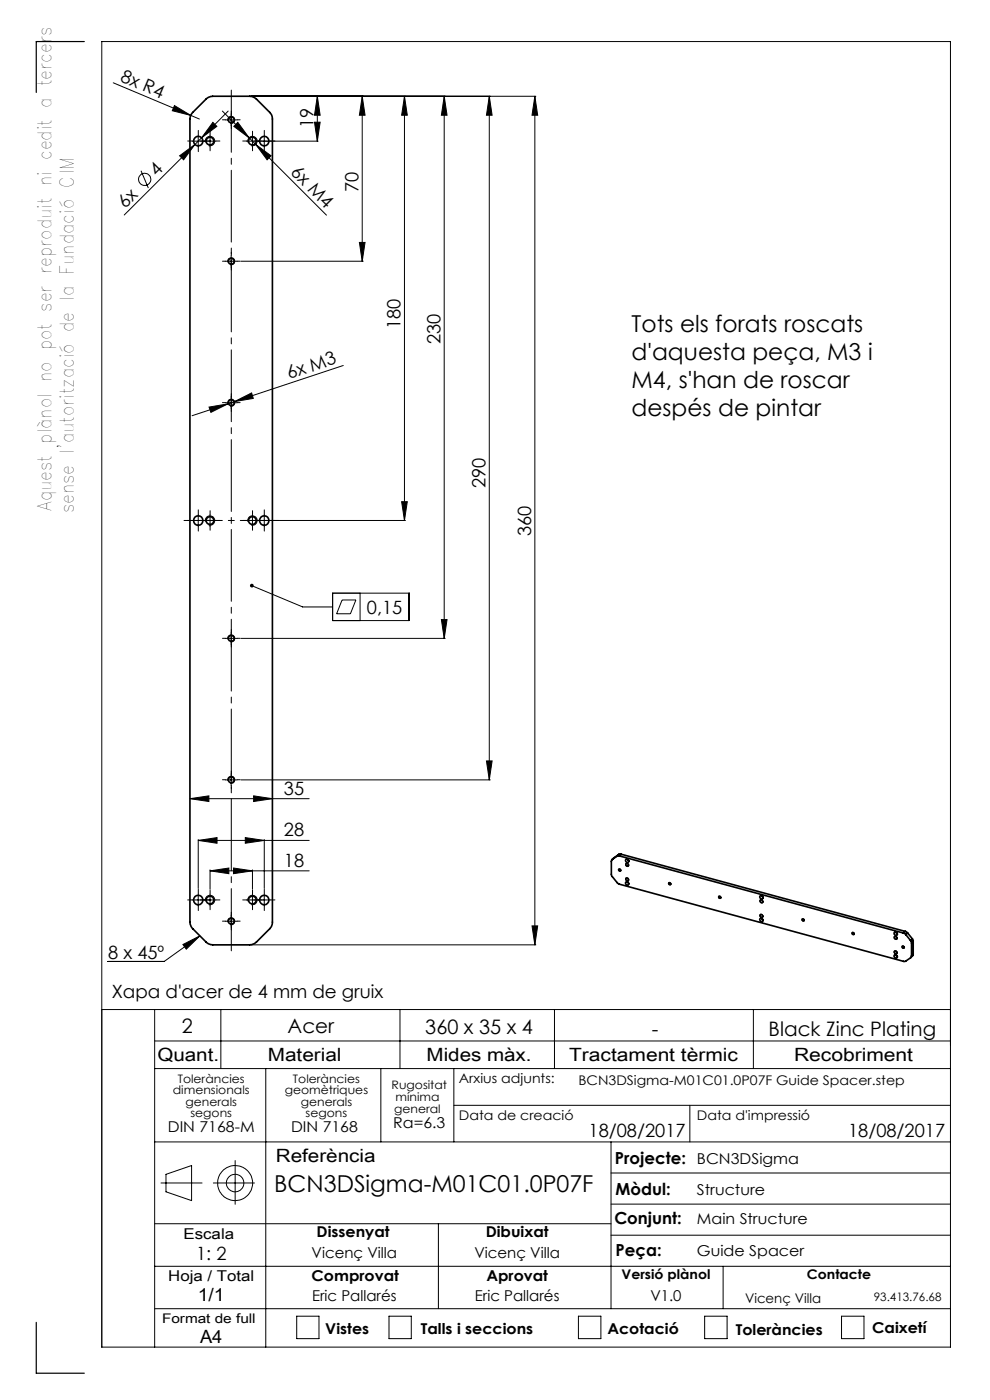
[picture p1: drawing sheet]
<svg xmlns="http://www.w3.org/2000/svg" width="210mm" height="297mm" viewBox="0 0 210 297" stroke-linecap="round" stroke-linejoin="round" font-family="sans-serif">
<g fill="none" stroke="#000" stroke-width=".21">
<path d="M24 17.6l18.3 7.7M29.9 36.2l1.6 3.7M37 22.4l3.5 2.1-4-1zM38.1 33.1l3.2-2.4-2.4 3.2zM40.8 29.9h5M42.1 28.7v2.5M42.8 29.2l-16.4 16.4M43.6 30.2a1 1 0 0 1 .8-1.3 1 1 0 0 1 1.1 1.1 1 1 0 0 1-1.2 .9M44.6 28.7v2.5M45.2 26l.8 .8-3.2 2.4zM47.2 23.6l22.1 22M47.8 25.4h2.5"/>
<path d="M48.3 25.6a.75 .75 0 0 1 .7-.9 .75 .75 0 0 1 .8 .8 .75 .75 0 0 1-.9 .7M48.4 23.6l-5.6 5.6M49 24.2v2.5M50.4 26l2.4 3.2-3.2-2.4zM52.3 29.9h15.2M52.6 30.2a1 1 0 0 1 .8-1.3 1 1 0 0 1 1.1 1.1 1 1 0 0 1-1.2 .9M53.2 20.4h60.5M53.6 28.7v2.5M54.3 30.7l3.2 2.4-.8 .8zM56.1 28.7v2.5M66.7 25.9h1.2l-.6 4zM67.3 20.4v9.5"/>
<path d="M67.3 20.4l.6 4h-1.2zM76.8 20.4v35M76.8 20.4l.6 4h-1.2zM85.8 20.4v90M85.8 20.4l.6 4h-1.2zM94.2 20.4v115M94.2 20.4l.6 4h-1.2zM103.8 20.4v145M103.8 20.4l.6 4h-1.2zM113.5 20.4v180M113.5 20.4l.6 4h-1.2zM47.8 55.4h2.5"/>
<path d="M48.3 55.6a.75 .75 0 0 1 .7-.9 .75 .75 0 0 1 .8 .8 .75 .75 0 0 1-.9 .7M49 54.2v2.5M51.1 55.4h25.9M76.2 51.4h1.2l-.6 4zM72.8 77.5l-23.1 7.7M44.3 86.4l4-.7-3.6 1.8zM47.8 85.4h2.5M48.3 85.7l-7.6 2.5M48.3 85.6a.74 .74 0 0 1 .7-.9 .74 .74 0 0 1 .8 .8 .74 .74 0 0 1-.9 .6M49 84.2v2.5M49.7 85.2l3.7-1.8 .3 1.1zM49.7 85.2l-1.4 .5"/>
<path d="M40.8 110.4h5M42.1 109.2v2.5M43.6 110.7a1.01 1.01 0 0 1 .9-1.3 1.01 1.01 0 0 1 1.1 1.1 1.01 1.01 0 0 1-1.3 .9M44.6 109.2v2.5M52.3 110.4h33.7M52.6 110.7a1.01 1.01 0 0 1 .8-1.3 1.01 1.01 0 0 1 1.1 1.1 1.01 1.01 0 0 1-1.2 .9M53.6 109.2v2.5M56.1 109.2v2.5M85.2 106.4h1.2l-.6 4zM47.8 135.4h2.5M48.3 135.6a.75 .75 0 0 1 .7-.9 .75 .75 0 0 1 .8 .8 .75 .75 0 0 1-.9 .7M49 134.2v2.5"/>
<path d="M51.1 135.4h43.3M53.4 124.2l10.8 4.6h6.4M70.6 125.8h16.2v5.9h-16.2zM72.6 127.3h2.9l-1.2 2.9h-2.9zM76.4 125.8v5.9M93.6 131.4h1.2l-.6 4zM40.3 169.4l4-.6v1.2zM40.3 169.4h25.3M42.1 178.3l3.9-.6v1.2zM42.1 178.1v10.4M42.1 178.3h23.5M47.8 165.4h2.5"/>
<path d="M48.3 165.6a.75 .75 0 0 1 .7-.9 .75 .75 0 0 1 .8 .8 .75 .75 0 0 1-.9 .7M49 164.2v2.5M51.1 165.4h52.9M52 177.7l4.1 .6-4.1 .6zM53.8 168.8l4 .6-4 .6zM56.1 178.1v10.4M103.2 161.4h1.2l-.6 4zM40.8 190.9h5M42.1 189.7v2.5M42.4 198.5l-7.6 5.5h-11.9M43.6 191.2a1.01 1.01 0 0 1 .9-1.3 1.01 1.01 0 0 1 1.1 1.1 1.01 1.01 0 0 1-1.3 .9M44.6 189.7v2.5"/>
<path d="M44.6 184.7l3.9-.6v1.2zM44.6 184.5v4.2M44.6 184.7h21M47.8 195.4h2.5M48.3 195.6a.74 .74 0 0 1 .7-.9 .74 .74 0 0 1 .8 .8 .74 .74 0 0 1-.9 .6M49 194.2v2.5M49.5 184.1l4.1 .6-4.1 .6zM52.3 190.9h5M52.6 191.2a1.01 1.01 0 0 1 .8-1.3 1.01 1.01 0 0 1 1.1 1.1 1.01 1.01 0 0 1-1.2 .9M53.6 189.7v2.5M53.6 184.5v4.2M56.1 189.7v2.5"/>
<path d="M112.9 196.4h1.2l-.6 4zM132.8 183.2a.37 .37 0 0 1 .5 .1 .37 .37 0 0 1-.3 .5l-.3-.3zM161.3 194a.36 .36 0 0 1 .5 .2 .36 .36 0 0 1-.4 .4l-.3-.4zM161.3 190.9a.37 .37 0 0 1 .5 .2 .37 .37 0 0 1-.3 .5l-.3-.4zM189.7 198.7a.35 .35 0 0 1 .5 0 .35 .35 0 0 1-.2 .6l-.3-.3zM21.6 214.2h180M32.8 214.2v71.6M38.8 200.4l3.6-1.9-2.9 2.9zM46.8 214.2v12.5M53.2 200.4h60.5M84.8 214.2v12.5M117.6 214.2v12.5"/>
<path d="M159.8 214.2v12.5M189.7 201.8a.36 .36 0 0 1 .5 0 .36 .36 0 0 1-.2 .6l-.3-.3zM32.8 220.8h168.8M32.8 226.7h168.8M56.4 226.7v59.1M80.8 226.7v15.5M96.3 226.7v15.5M96.3 234.5h105.3M146.3 234.5v7.7M32.8 259.6h96.8M32.8 242.2h168.8M34.1 251h8.8"/>
<path d="M35.2 249.1l5.4-1.8v7.4l-5.4-1.9zM45.3 251h8.7M49.9 246.2v9.3M93 259.6v18M129.6 242.2v35.4M129.6 255.4h72M129.6 248.8h72M32.8 277.6h168.8M32.8 268.6h168.8M62.9 279.2h4.8v4.8h-4.8zM82.5 279.2h4.7v4.8h-4.7zM122.7 279.2h4.8v4.8h-4.8z"/>
<path d="M129.6 262h72M149.5 279.2h4.7v4.8h-4.7zM153.4 268.6v9M178.5 279.2h4.8v4.8h-4.8zM21.6 285.8h180v-277h-180v277"/>
<circle cx="30.7" cy="38.1" r="1.31"/>
<circle cx="131.5" cy="184.5" r=".27"/>
<circle cx="133.1" cy="186.5" r=".36"/>
<circle cx="142.1" cy="187.4" r=".26"/>
<circle cx="152.7" cy="190.3" r=".28"/>
<circle cx="170.4" cy="195.1" r=".27"/>
<circle cx="181" cy="198" r=".27"/>
<circle cx="191.6" cy="200.9" r=".28"/>
<circle cx="49.9" cy="251" r="3.7"/>
<circle cx="49.9" cy="251" r="1.86"/>
</g>
<g fill="none" stroke="#000" stroke-width=".21" stroke-dasharray="15.2 1.3 1.3 1.3">
<path d="M40.8 29.9h-1M42.1 28.7v-1M42.1 31.2v1M43.3 29.9h1M43.3 29.9h-.8M44.6 28.7v-.9M44.6 31.2v.8M45.8 29.9h.8M47.8 25.4h-.6M49.1 24.2v-.7M49.1 26.7v.6M50.3 25.4h.6"/>
<path d="M52.3 29.9h-.8M53.6 28.7v-.9M53.6 31.2v.8M54.8 29.9h-1M54.8 29.9h.8M56.1 28.7v-1M56.1 31.2v1M57.3 29.9h1M47.8 55.4h-.6M49.1 54.2v-.7M49.1 56.7v.6M50.3 55.4h.6"/>
<path d="M47.8 85.4h-.6M49.1 84.2v-.7M49.1 86.7v.6M50.3 85.4h.6M40.8 110.4h-1M42.1 109.2v-1M42.1 111.7v1M43.3 110.4h1M43.3 110.4h-.8M44.6 109.2v-.9M44.6 111.7v.8M45.8 110.4h.8"/>
<path d="M52.3 110.4h-.8M53.6 109.2v-.9M53.6 111.7v.8M54.8 110.4h.8M54.8 110.4h-1M56.1 109.2v-1M56.1 111.7v1M57.3 110.4h1M47.8 135.4h-.6M49.1 134.2v-.7M49.1 136.7v.6M50.3 135.4h.6"/>
<path d="M47.8 165.4h-.6M49.1 164.2v-.7M49.1 166.7v.6M50.3 165.4h.6M40.8 190.9h-1M42.1 189.7v-1M42.1 192.2v1M43.3 190.9h1M43.3 190.9h-.8M44.6 189.7v-.9M44.6 192.2v.8M45.8 190.9h.8"/>
<path d="M47.8 195.4h-.6M49.1 194.2v-.7M49.1 196.7v.6M50.3 195.4h.6M52.3 190.9h-.8M53.6 189.7v-.9M53.6 192.2v.8M54.8 190.9h-1M54.8 190.9h.8M56.1 189.7v-1M56.1 192.2v1M57.3 190.9h1"/>
</g>
<path d="M39 110.4h20.1" fill="none" stroke="#000" stroke-width=".21" stroke-dasharray="15.2 1.3 1.3 1.3" stroke-dashoffset="7.1"/>
<path d="M49.1 201.7v-182.6" fill="none" stroke="#000" stroke-width=".21" stroke-dasharray="15.2 1.3 1.3 1.3" stroke-dashoffset="2"/>
<path d="M17.9 8.8h-10.2v10.8M7.7 280.5v10.8h10.2" fill="none" stroke="#000" stroke-width=".25"/>
<g fill="#000">
<path d="M37 22.4l3.5 2.1-4-1zM53.1 124a.4 .4 0 0 1 .7 0 .4 .4 0 0 1-.3 .6 .4 .4 0 0 1-.4-.5l.3 .1zM38.8 200.4l3.6-1.9-2.9 2.9z"/>
<path d="M45.2 26l-2.4 3.2 3.2-2.4zM38.1 33.1l.8 .8 2.4-3.2z"/>
<path d="M50.4 26l-.8 .8 3.2 2.4zM54.3 30.7l2.4 3.2 .8-.8z"/>
<path d="M66.7 25.9h1.2l-.6 4zM67.3 20.4l.6 4h-1.2zM85.2 106.4h1.2l-.6 4zM85.8 20.4l.6 4h-1.2z"/>
<path d="M113.5 20.4l.6 4h-1.2zM112.9 196.4h1.2l-.6 4zM76.8 20.4l.6 4h-1.2zM76.2 51.4h1.2l-.6 4zM94.2 20.4l.6 4h-1.2zM93.6 131.4h1.2l-.6 4zM103.8 20.4l.6 4h-1.2zM103.2 161.4h1.2l-.6 4z"/>
<path d="M44.3 86.4l.4 1.1 3.6-1.8zM49.7 85.2l4-.7-.3-1.1z"/>
<path d="M40.3 169.4l4-.6v1.2zM53.8 168.8l4 .6-4 .6zM44.6 184.7l3.9-.6v1.2zM49.5 184.1l4.1 .6-4.1 .6zM42.1 178.3l3.9-.6v1.2zM52 177.7l4.1 .6-4.1 .6z"/>
</g>
<g fill="none" stroke="#000" stroke-width=".35">
<path d="M40.7 24l3.2-3.1 .8-.4 8.3-.1 .9 .3 .5 .3 2.8 2.8 .4 .5 .2 .8v170.7l-.2 .8-.4 .4-2.8 2.8-.5 .4-.9 .2h-7.9l-.8-.1-.4-.3-3.2-3.1-.4-1.3v-170.3zM129.9 182.3l-.2 .3v3.1l1.3 1.7 .4 .2 60.3 16.4 .4-.1 1-.7 .3-.5M130.2 182l-.4 .4M130.2 182l-.3 .3M130.9 181.6l-1 .7M131.3 181.3l-.4 .3M131.3 181.3l-1.1 .7M131.4 181.6h-.5M131.4 181.6l60.2 16.3M131.8 181.2l-.5 .1M131.8 181.2l-.4 .4M131.8 181.2l60.2 16.4"/>
<path d="M133.1 182.3l.3 .3M133.1 187.1l.3 .3M161.3 194a.3 .3 0 0 1 .5 .2 .3 .3 0 0 1-.3 .4l-.3-.4zM161.3 191a.33 .33 0 0 1 .4 .1 .33 .33 0 0 1-.1 .4l-.3-.3zM161.6 190l.3 .3M161.6 194.8l.3 .3M189.8 198.7a.29 .29 0 0 1 .5 .2 .29 .29 0 0 1-.4 .3l-.2-.3zM190 197.8l.3 .2M191.6 197.9l.6 .4M192 197.6l.5 .3M192 197.6l-.4 .3M192.2 198.3l.9 1.2"/>
<path d="M192.5 197.9l-.3 .4M192.5 197.9l1 1.3M193.1 199.5l.3 .6M193.5 199.2l.2 .5M193.5 199.2l-.4 .3M193.7 199.7l-.3 .4M193.7 199.7v2.7M189.7 202.7a.36 .36 0 0 1 .5 0 .36 .36 0 0 1-.2 .5l-.3-.3zM190 202.6l.3 .2M193.4 200.1v2.6M193.7 202.4l-.1 .3-.4 .4M193.7 202.4l-.3 .3"/>
<circle cx="42.1" cy="29.9" r=".99"/>
<circle cx="44.5" cy="29.9" r=".82"/>
<circle cx="49.1" cy="25.4" r=".63"/>
<circle cx="53.5" cy="29.9" r=".82"/>
<circle cx="56.1" cy="29.9" r=".99"/>
<circle cx="49.1" cy="55.4" r=".62"/>
<circle cx="49.1" cy="85.4" r=".63"/>
<circle cx="42" cy="110.4" r="1"/>
<circle cx="44.5" cy="110.4" r=".82"/>
<circle cx="53.5" cy="110.4" r=".82"/>
<circle cx="56" cy="110.4" r="1"/>
<circle cx="49.1" cy="135.4" r=".63"/>
<circle cx="49.1" cy="165.4" r=".62"/>
<circle cx="42" cy="190.9" r="1"/>
<circle cx="44.5" cy="190.9" r=".83"/>
<circle cx="49.1" cy="195.4" r=".63"/>
<circle cx="53.5" cy="190.9" r=".83"/>
<circle cx="56" cy="190.9" r="1"/>
<circle cx="131.5" cy="184.5" r=".21"/>
<circle cx="133" cy="183.4" r=".28"/>
<circle cx="133.1" cy="182.6" r=".35"/>
<circle cx="133.1" cy="187.4" r=".35"/>
<circle cx="133.1" cy="186.5" r=".29"/>
<circle cx="142.1" cy="187.4" r=".22"/>
<circle cx="152.7" cy="190.3" r=".22"/>
<circle cx="161.5" cy="190.3" r=".35"/>
<circle cx="161.5" cy="195.1" r=".35"/>
<circle cx="170.4" cy="195.1" r=".21"/>
<circle cx="181" cy="198" r=".22"/>
<circle cx="190" cy="198" r=".35"/>
<circle cx="190" cy="202" r=".29"/>
<circle cx="191.6" cy="200.9" r=".23"/>
</g>
<g font-size="4.9">
<text x="134" y="70.4">Tots els forats roscats</text>
<text x="134" y="76.3">d'aquesta peça, M3 i</text>
<text x="134" y="82.3">M4, s'han de roscar</text>
<text x="134" y="88.2">despés de pintar</text>
<text x="58.2" y="253">BCN3DSigma-M01C01.0P07F</text>
</g>
<g font-size="4.2">
<text x="38.6" y="219">2</text>
<text x="61" y="219.2">Acer</text>
<text x="90.2" y="219.4">360 x 35 x 4</text>
<text x="138.3" y="219.7">-</text>
<text x="163" y="219.7">Black Zinc Plating</text>
</g>
<g font-size="4">
<text x="10.9" y="108.4" transform="rotate(-90 10.9 108.4)">Aquest plànol no pot ser reproduit ni cedit a tercers</text>
<text x="15.6" y="108.9" transform="rotate(-90 15.6 108.9)">sense l'autorització de la Fundació CIM</text>
</g>
<g font-size="3.9">
<text x="25.3" y="17.2" transform="rotate(23 25.3 17.2)">8x R4</text>
<text x="66.5" y="27.1" transform="rotate(-90 66.5 27.1)">19</text>
<text x="33.3" y="37.6" transform="rotate(-45 33.3 37.6)">4</text>
<text x="61.5" y="36.6" transform="rotate(45 61.5 36.6)">6x M4</text>
<text x="76" y="40.7" transform="rotate(-90 76 40.7)">70</text>
<text x="26.6" y="44.3" transform="rotate(-45 26.6 44.3)">6x</text>
<text x="85" y="69.8" transform="rotate(-90 85 69.8)">180</text>
<text x="93.4" y="73" transform="rotate(-90 93.4 73)">230</text>
<text x="61.3" y="80.5" transform="rotate(-18 61.3 80.5)">6x M3</text>
<text x="103" y="103.5" transform="rotate(-90 103 103.5)">290</text>
<text x="112.6" y="113.8" transform="rotate(-90 112.6 113.8)">360</text>
<text x="77.8" y="130.2">0,15</text>
<text x="60.2" y="168.6">35</text>
<text x="60.2" y="177.4">28</text>
<text x="60.2" y="183.9">18</text>
<text x="23" y="203.4">8 x 45º</text>
<text x="23.7" y="211.7">Xapa d'acer de 4 mm de gruix</text>
<text x="33.4" y="225">Quant.</text>
<text x="56.8" y="225">Material</text>
<text x="90.5" y="225">Mides màx.</text>
<text x="120.7" y="225">Tractament tèrmic</text>
<text x="168.4" y="225">Recobriment</text>
<text x="124.8" y="241.3">18/08/2017</text>
<text x="179.9" y="241.3">18/08/2017</text>
<text x="58.5" y="246.5">Referència</text>
<text x="41.6" y="267.2">1: 2</text>
<text x="41.9" y="276.1">1/1</text>
<text x="42.4" y="284.9">A4</text>
</g>
<g font-size="3.5">
<text x="130.5" y="246.8">Projecte:</text>
<text x="130.6" y="253.4">Mòdul:</text>
<text x="130.3" y="259.8">Conjunt:</text>
<text x="130.6" y="266.4">Peça:</text>
</g>
<g font-size="3.2">
<text x="83.4" y="239.3">Ra=6.3</text>
<text x="35.6" y="240.1">DIN 7168-M</text>
<text x="61.7" y="240.1">DIN 7168</text>
<text x="147.8" y="246.8">BCN3DSigma</text>
<text x="147.8" y="253.4">Structure</text>
<text x="38.9" y="262.9">Escala</text>
<text x="67.2" y="262.5">Dissenyat</text>
<text x="103" y="262.5">Dibuixat</text>
<text x="147.8" y="259.8">Main Structure</text>
<text x="66.1" y="266.8">Vicenç Villa</text>
<text x="100.6" y="266.8">Vicenç Villa</text>
<text x="147.8" y="266.4">Guide Spacer</text>
<text x="35.7" y="271.7">Hoja / Total</text>
<text x="66.1" y="271.7">Comprovat</text>
<text x="103.2" y="271.7">Aprovat</text>
<text x="66.2" y="276.1">Eric Pallarés</text>
<text x="100.7" y="276.1">Eric Pallarés</text>
<text x="138" y="276.1">V1.0</text>
<text x="69" y="283.1">Vistes</text>
<text x="89.3" y="283.1">Talls i seccions</text>
<text x="128.8" y="283.1">Acotació</text>
<text x="156.1" y="283.2">Toleràncies</text>
<text x="185" y="282.8">Caixetí</text>
</g>
<g font-size="2.8">
<text x="97.3" y="229.6">Arxius adjunts:</text>
<text x="122.7" y="230.2">BCN3DSigma-M01C01.0P07F Guide Spacer.step</text>
<text x="97.3" y="237.7">Data de creació</text>
<text x="147.8" y="237.7">Data d'impressió</text>
<text x="131.8" y="271.4">Versió plànol</text>
<text x="171.2" y="271.4">Contacte</text>
<text x="34.4" y="280.7">Format de full</text>
<text x="158" y="276.3">Vicenç Villa</text>
</g>
<g font-size="2.5">
<text x="36.7" y="232.1">dimensionals</text>
<text x="37.7" y="229.6">Toleràncies</text>
<text x="60.4" y="232.1">geomètriques</text>
<text x="62.1" y="229.6">Toleràncies</text>
<text x="83.1" y="231">Rugositat</text>
<text x="83.9" y="233.5">mínima</text>
<text x="39.4" y="234.6">generals</text>
<text x="40.4" y="237.1">segons</text>
<text x="63.8" y="234.6">generals</text>
<text x="64.8" y="237.1">segons</text>
<text x="83.6" y="236.2">general</text>
<text x="185.4" y="276.1">93.413.76.68</text>
</g>
</svg>
